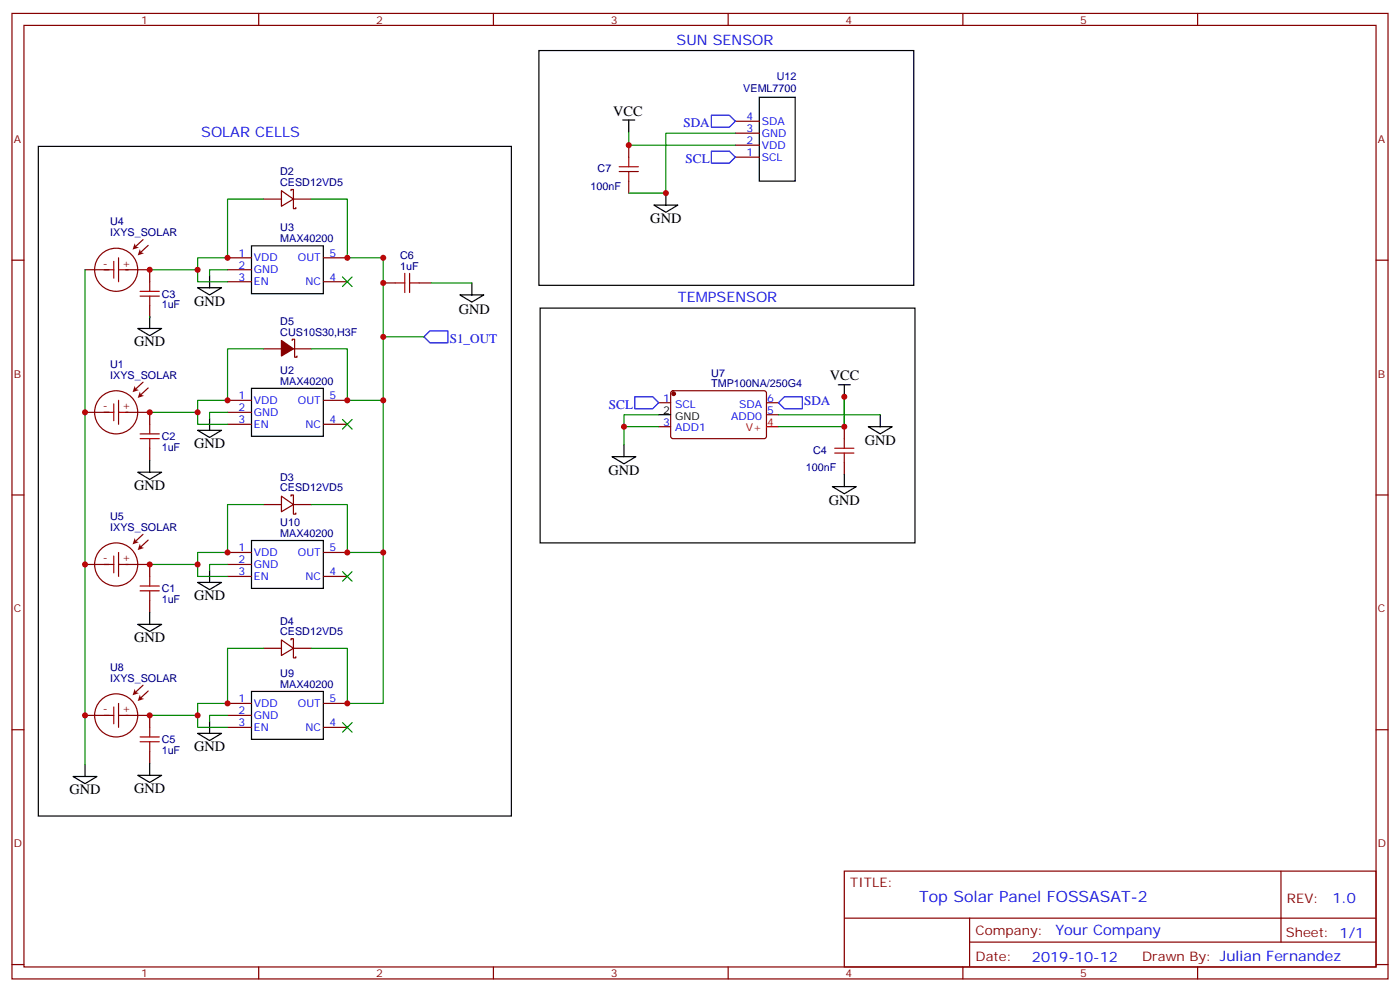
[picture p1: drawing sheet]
<svg xmlns="http://www.w3.org/2000/svg" width="412mm" height="292mm" viewBox="0 0 412 292" stroke-linecap="round" stroke-linejoin="round" font-family="sans-serif">
<path d="M158.7 14.9h110.5v69.1h-110.5zM223.7 28.6h10.5v24.7h-10.5zM11.3 43.1h139.3v197.2h-139.3zM159.1 90.7h110.4v69.2h-110.4zM74.1 203.6h21.1v14.1h-21.1z" fill="none" stroke="#000" stroke-width=".35"/>
<g fill="none" stroke="#870000" stroke-width=".35">
<path d="M3.5 4h405.4v284.3h-405.4zM7.1 7.5h398.2v277.3h-398.2zM76.2 4v3.5M145.3 4v3.5M214.5 4v3.5M283.6 4v3.5M352.8 4v3.5M216.6 35.7h7.1M216.6 39.2h7.1M185.2 42.8v3.5M185.2 53.3v3.6M216.6 42.8h7.1"/>
<path d="M216.6 46.3h7.1M3.5 76.6h3.6M405.3 76.6h3.6M112.9 83.3h3.5M123.5 83.3h3.5M3.5 145.8h3.6M405.3 145.8h3.6M3.5 214.9h3.6M25 210.7h7.1M37 210.7h7.1M67 207.2h7.1M67 210.7h7.1"/>
<path d="M67 214.2h7.1M95.2 207.2h7.1M95.2 214.2h7.1M405.3 214.9h3.6M248.7 256.5h156.6v28.3h-156.6zM377.3 256.6v20.8M248.7 270.4h156.5M285.6 277.4h119.6M285.6 270.4v14.1M3.5 284.1h3.6M76.2 284.8v3.5M145.3 284.8v3.5"/>
<path d="M214.5 284.8v3.5M283.6 284.8v3.5M352.8 284.8v3.5M405.3 284.1h3.6"/>
<circle cx="34.2" cy="210.7" r="6.4"/>
</g>
<path d="M182.4 50.5h5.6M182.4 49.1h5.6M185.2 46.3v2.8M185.2 50.5v2.8M116.4 83.3h2.8M119.2 80.5v5.6M120.6 83.3h2.9M120.6 80.5v5.6M30.7 210.7h2.8M33.5 208.2v4.9M34.9 210.7h2.8M34.9 207.2v7" fill="none" stroke="#a10000" stroke-width=".35"/>
<g fill="#870000" stroke="#870000" stroke-width=".35">
<path d="M41.4 205.6l2.2-2.1z"/>
<path d="M39.9 203.9l2.2-2.1z"/>
</g>
<g fill="#870000">
<path d="M41.2 204.6l.3 .9 .9 .3-1.8 .6z"/>
<path d="M39.7 202.9l.3 .9 .9 .3-1.8 .7z"/>
</g>
<path d="M30.7 79.4h2.8M33.5 77v4.9M34.9 79.4h2.8M34.9 75.9v7.1M41.3 85.8h5.6M41.3 87.2h5.6M44.1 83v2.8M44.1 87.2v2.8M41.3 217h5.6M41.3 218.4h5.6M44.1 214.2v2.8M44.1 218.4v2.9" fill="none" stroke="#a10000" stroke-width=".35"/>
<g fill="none" stroke="#870000" stroke-width=".35">
<path d="M25 79.4h7.1M37 79.4h7.1v3.6M44.1 90v3.6M44.1 210.7v3.5M44.1 221.3v3.5"/>
<circle cx="34.2" cy="79.4" r="6.4"/>
</g>
<g fill="#870000" stroke="#870000" stroke-width=".35">
<path d="M41.4 74.4l2.2-2.1z"/>
<path d="M39.9 72.7l2.2-2.1z"/>
</g>
<g fill="#870000">
<path d="M41.2 73.3l.3 1 .9 .3-1.8 .6z"/>
<path d="M39.7 71.6l.3 1 .9 .3-1.8 .6z"/>
</g>
<path d="M74.1 72.4h21.1v14.1h-21.1zM74.1 114.4h21.1v14.1h-21.1z" fill="none" stroke="#000" stroke-width=".35"/>
<g fill="none" stroke="#870000" stroke-width=".35">
<path d="M67 75.9h7.1M67 79.4h7.1M95.2 75.9h7.1M67 83h7.1M95.2 83h7.1M67 117.9h7.1M95.2 117.9h7.1M25 121.4h7.1M37 121.4h7.1M67 121.4h7.1M67 125h7.1M95.2 125h7.1"/>
<circle cx="34.2" cy="121.4" r="6.4"/>
</g>
<path d="M33.5 119v4.9M34.9 117.9v7.1M30.7 121.4h2.8M34.9 121.4h2.8" fill="none" stroke="#a10000" stroke-width=".35"/>
<g fill="#870000" stroke="#870000" stroke-width=".35">
<path d="M41.4 116.3l2.2-2.1z"/>
<path d="M39.9 114.6l2.2-2z"/>
</g>
<g fill="#870000">
<path d="M41.2 115.3l.3 1 .9 .3-1.8 .6z"/>
<path d="M39.7 113.6l.3 1 .9 .3-1.8 .6z"/>
</g>
<path d="M41.3 127.8h5.6M41.3 129.2h5.6M44.1 125v2.8M44.1 129.2v2.8M30.7 166.2h2.8M33.5 163.8v4.9M34.9 166.2h2.8M34.9 162.7v7.1M41.3 172.6h5.6M41.3 174h5.6M44.1 169.8v2.8M44.1 174v2.8" fill="none" stroke="#a10000" stroke-width=".35"/>
<g fill="none" stroke="#870000" stroke-width=".35">
<path d="M44.1 121.4v3.6M44.1 132v3.5M25 166.2h7.1M37 166.2h7.1v3.6M44.1 176.8v3.5"/>
<circle cx="34.2" cy="166.2" r="6.4"/>
</g>
<g fill="#870000" stroke="#870000" stroke-width=".35">
<path d="M41.4 161.1l2.2-2.1z"/>
<path d="M39.9 159.4l2.2-2z"/>
</g>
<g fill="#870000">
<path d="M41.2 160.1l.3 1 .9 .3-1.8 .6z"/>
<path d="M39.7 158.4l.3 1 .9 .3-1.8 .6z"/>
</g>
<g fill="none" stroke="#000" stroke-width=".35">
<path d="M183.4 35.3h3.6M185.2 35.3v3.6M196.1 56.9v3.5M192.6 60.4h7.1l-3.6 2.1zM40.6 96.7h7l-3.5 2.1zM44.1 93.2v3.5M58.2 84.7h7.1l-3.6 2.2zM61.7 81.2v3.5M135.5 86.9h7l-3.5 2.1zM139 83.3v3.6M246.9 113.3h3.6M248.7 113.3v3.5"/>
<path d="M40.6 139.1h7l-3.5 2.1zM44.1 135.5v3.6M58.2 126.7h7.1l-3.6 2.1zM61.7 123.2v3.5M180.3 134.5h7l-3.5 2.1zM183.8 131v3.5M194 122.1h3.6M248.7 139.8v3.5M255.8 125.7h7l-3.5 2.1zM259.3 122.1v3.6M74.1 159.2h21.1v14.1h-21.1zM245.2 143.3h7l-3.5 2.1z"/>
<path d="M58.2 171.5h7.1l-3.6 2.1zM61.7 168v3.5M40.6 183.9h7l-3.5 2.1zM44.1 180.3v3.6M58.2 216h7.1l-3.6 2.1zM61.7 212.4v3.6M21.5 228.7h7.1l-3.6 2.1zM25 225.1v3.6M40.6 228.3h7l-3.5 2.1zM44.1 224.8v3.5"/>
</g>
<g fill="none" stroke="#870000" stroke-width=".35">
<path d="M77.6 58.6h5.3M82.9 56.2l3.5 2.4-3.5 2.1zM85.7 56.2v-.4h.7v5.7h.7v-.4M86.4 58.6h5.3M77.6 102.7h5.3M86.1 100.3v-.4h.7v5.3h.7v-.4M86.4 102.7h5.3M194 118.6h3.6M197.8 115.3l.5-.2h27l.5 .7-.1 13-.6 .4-27.1-.1-.4-.6v-12.7zM225.8 118.6h3.5M194 125.7h3.6M225.8 122.1h3.5"/>
<path d="M248.7 125.7v3.5M248.7 136.2v3.6M77.6 148.6h5.3M82.9 146.1l3.5 2.5-3.5 2.1zM85.7 146.1v-.3h.7v5.6h.7v-.3M86.4 148.6h5.3M67 162.7h7.1M67 166.2h7.1M67 169.8h7.1M95.2 162.7h7.1M95.2 169.8h7.1M77.6 190.9h5.3"/>
<path d="M82.9 188.5l3.5 2.4-3.5 2.1zM85.7 188.5v-.4h.7v5.6h.7v-.3M86.4 190.9h5.3"/>
</g>
<path d="M245.9 133.4h5.6M245.9 132h5.6M248.7 129.2v2.8M248.7 133.4v2.8" fill="none" stroke="#a10000" stroke-width=".35"/>
<g fill="#870000" stroke="#870000" stroke-width=".35">
<path d="M82.9 100.3l3.5 2.4-3.5 2.1z"/>
<circle cx="198.4" cy="116" r=".53"/>
</g>
<path d="M225.8 125.7h3.5" fill="none" stroke="#f00" stroke-width=".35"/>
<path d="M209.5 33.9h5.3l1.8 1.8-1.8 1.8h-5.3zM209.5 44.5h5.3l1.8 1.8-1.8 1.7h-5.3zM126.6 97.4h5.3v3.6h-5.3l-1.7-1.8zM187 116.8h5.3l1.7 1.8-1.7 1.8h-5.3zM229.3 118.6l1.8-1.8h5.3v3.6h-5.3z" fill="none" stroke="#00f" stroke-width=".35"/>
<g fill="none" stroke="#008700" stroke-width=".35">
<path d="M185.2 38.9v3.9h31.4M216.6 39.2h-20.5v17.7h-10.9M77.6 58.6h-10.6v17.3h-8.8v7.1h8.8M91.7 58.6h10.6v17.3h10.6M25 79.4v145.7M44.1 79.4h14.1M67 79.4h-5.3v1.8M112.9 76.3v-.4v23.3h12M44.1 93.2v.4M112.9 99.2v63.5h-10.6v-14.1h-10.6M127 83.3h12M77.6 102.7h-10.6v15.2h-8.8v7.1h8.8"/>
<path d="M91.7 102.7h10.6v15.2h10.6M44.1 121.4h14.1M67 121.4h-5.3v1.8M183.8 125.7h10.2M194 122.1h-10.2v8.9M229.3 125.7h19.4v-8.9v8.9M229.3 122.1h30M77.6 148.6h-10.6v14.1h-8.8v7.1h8.8M44.1 166.2h14.1M67 166.2h-5.3v1.8M112.9 162.7v44.5h-10.6v-16.3h-10.6M77.6 190.9h-10.6v16.3h-8.8v7h8.8"/>
<path d="M44.1 210.7h14.1M67 210.7h-5.3v1.7"/>
</g>
<g fill="#c00">
<circle cx="183.8" cy="125.7" r=".88"/>
<circle cx="248.7" cy="116.8" r=".88"/>
<circle cx="112.9" cy="75.9" r=".88"/>
<circle cx="67" cy="75.9" r=".88"/>
<circle cx="102.3" cy="75.9" r=".88"/>
<circle cx="102.3" cy="117.9" r=".88"/>
<circle cx="67" cy="117.9" r=".88"/>
<circle cx="67" cy="162.7" r=".88"/>
<circle cx="102.3" cy="162.7" r=".88"/>
<circle cx="67" cy="207.2" r=".88"/>
<circle cx="102.3" cy="207.2" r=".88"/>
<circle cx="44.1" cy="210.7" r=".88"/>
<circle cx="25" cy="210.7" r=".88"/>
<circle cx="44.1" cy="166.2" r=".88"/>
<circle cx="25" cy="166.2" r=".88"/>
<circle cx="44.1" cy="121.4" r=".88"/>
<circle cx="25" cy="121.4" r=".88"/>
<circle cx="44.1" cy="79.4" r=".88"/>
<circle cx="112.9" cy="99.2" r=".88"/>
<circle cx="112.9" cy="83.3" r=".88"/>
<circle cx="196.1" cy="56.9" r=".88"/>
<circle cx="58.2" cy="210.7" r=".88"/>
<circle cx="58.2" cy="79.4" r=".88"/>
<circle cx="58.2" cy="166.2" r=".88"/>
<circle cx="58.2" cy="121.4" r=".88"/>
<circle cx="112.9" cy="162.7" r=".88"/>
<circle cx="112.9" cy="117.9" r=".88"/>
<circle cx="185.2" cy="42.8" r=".88"/>
<circle cx="248.7" cy="125.7" r=".88"/>
</g>
<g fill="#c00" stroke="#008700" stroke-width=".35">
<path d="M100.9 123.5l2.8 2.9zM103.7 123.5l-2.8 2.9z"/>
<path d="M100.9 81.6l2.8 2.8zM103.7 81.6l-2.8 2.8z"/>
<path d="M100.9 212.8l2.8 2.8zM103.7 212.8l-2.8 2.8z"/>
<path d="M100.9 168.3l2.8 2.9zM103.7 168.3l-2.8 2.9z"/>
</g>
<text font-size="4.6" fill="#00f" x="270.8" y="265.6">Top Solar Panel FOSSASAT-2</text>
<g font-size="4.2" fill="#00f">
<text x="199.3" y="13.2">SUN SENSOR</text>
<text x="59.3" y="40.2">SOLAR CELLS</text>
<text x="199.7" y="89.1">TEMPSENSOR</text>
<text x="392.5" y="265.8">1.0</text>
<text x="310.9" y="275.4">Your Company</text>
<text x="304" y="283.2">2019-10-12</text>
</g>
<g font-size="4.2">
<text x="180.6" y="34.2">VCC</text>
<text x="191.6" y="65.7">GND</text>
<text x="57.1" y="90">GND</text>
<text x="135.1" y="92.4">GND</text>
<text x="39.5" y="102">GND</text>
<text x="244.5" y="111.8">VCC</text>
<text x="254.7" y="131">GND</text>
<text x="57.1" y="132">GND</text>
<text x="179.2" y="139.8">GND</text>
<text x="39.5" y="144.4">GND</text>
<text x="244.1" y="148.6">GND</text>
<text x="57.1" y="176.8">GND</text>
<text x="39.5" y="189.2">GND</text>
<text x="57.1" y="221.3">GND</text>
<text x="20.5" y="234">GND</text>
<text x="39.5" y="233.6">GND</text>
</g>
<g font-size="3.9" fill="#00f">
<text x="201.3" y="37.5">SDA</text>
<text x="202" y="48">SCL</text>
<text x="132.5" y="101">S1_OUT</text>
<text x="236.9" y="119.3">SDA</text>
<text x="179.4" y="120.4">SCL</text>
</g>
<g font-size="3.9" fill="#800">
<text x="250.5" y="261.1">TITLE:</text>
<text x="379.1" y="265.8">REV:</text>
<text x="287.4" y="275.3">Company:</text>
<text x="378.7" y="275.9">Sheet: 1/1</text>
<text x="287.4" y="283">Date:</text>
<text x="336.4" y="283.1">Drawn By: Julian Fernandez</text>
</g>
<g font-size="3.2" fill="#800">
<text x="41.6" y="6.9">1</text>
<text x="110.8" y="6.9">2</text>
<text x="179.9" y="6.9">3</text>
<text x="249.1" y="6.9">4</text>
<text x="318.2" y="6.9">5</text>
<text x="4.1" y="42.1">A</text>
<text x="405.9" y="42.1">A</text>
<text x="30.3" y="78.5">-</text>
<text x="36" y="78.5">+</text>
<text x="4.1" y="111.2">B</text>
<text x="405.9" y="111.2">B</text>
<text x="30.3" y="120.5">-</text>
<text x="36" y="120.5">+</text>
<text x="30.3" y="165.3">-</text>
<text x="36" y="165.3">+</text>
<text x="4.1" y="180.3">C</text>
<text x="405.9" y="180.3">C</text>
<text x="30.3" y="209.8">-</text>
<text x="36" y="209.8">+</text>
<text x="4.1" y="249.5">D</text>
<text x="405.9" y="249.5">D</text>
<text x="41.6" y="287.8">1</text>
<text x="110.8" y="287.8">2</text>
<text x="179.9" y="287.8">3</text>
<text x="249.1" y="287.8">4</text>
<text x="318.2" y="287.8">5</text>
</g>
<g font-size="3.2" fill="#000080">
<text x="228.8" y="23.5">U12</text>
<text x="219" y="27">VEML7700</text>
<text x="82.5" y="51.6">D2</text>
<text x="176" y="50.7">C7</text>
<text x="82.5" y="54.8">CESD12VD5</text>
<text x="173.9" y="55.9">100nF</text>
<text x="32.5" y="69.5">IXYS_SOLAR</text>
<text x="32.5" y="66.3">U4</text>
<text x="82.6" y="71.3">MAX40200</text>
<text x="82.6" y="68.2">U3</text>
<text x="117.8" y="76.3">C6</text>
<text x="117.8" y="79.4">1uF</text>
<text x="47.6" y="87.6">C3</text>
<text x="47.6" y="90.8">1uF</text>
<text x="82.6" y="95.7">D5</text>
<text x="82.6" y="98.8">CUS10S30,H3F</text>
<text x="32.5" y="111.5">IXYS_SOLAR</text>
<text x="32.5" y="108.3">U1</text>
<text x="82.6" y="113.3">MAX40200</text>
<text x="82.6" y="110.1">U2</text>
<text x="209.5" y="110.9">U7</text>
<text x="209.5" y="114">TMP100NA/250G4</text>
<text x="47.6" y="129.6">C2</text>
<text x="47.6" y="132.8">1uF</text>
<text x="239.5" y="133.6">C4</text>
<text x="82.5" y="141.6">D3</text>
<text x="237.4" y="138.8">100nF</text>
<text x="82.5" y="144.7">CESD12VD5</text>
<text x="32.5" y="153.1">U5</text>
<text x="82.6" y="154.9">U10</text>
<text x="32.5" y="156.3">IXYS_SOLAR</text>
<text x="82.6" y="158.1">MAX40200</text>
<text x="47.6" y="177.6">1uF</text>
<text x="47.6" y="174.4">C1</text>
<text x="82.5" y="183.9">D4</text>
<text x="82.5" y="187">CESD12VD5</text>
<text x="32.5" y="197.6">U8</text>
<text x="32.5" y="200.7">IXYS_SOLAR</text>
<text x="82.6" y="202.6">MAX40200</text>
<text x="82.6" y="199.4">U9</text>
<text x="47.6" y="218.9">C5</text>
<text x="47.6" y="222">1uF</text>
</g>
<g font-size="3.2" fill="#00f">
<text x="219.9" y="35.3">4</text>
<text x="219.9" y="38.9">3</text>
<text x="224.4" y="36.8">SDA</text>
<text x="224.4" y="40.3">GND</text>
<text x="219.9" y="42.4">2</text>
<text x="219.9" y="45.9">1</text>
<text x="224.4" y="43.8">VDD</text>
<text x="224.4" y="47.3">SCL</text>
<text x="70.3" y="75.6">1</text>
<text x="74.8" y="77">VDD</text>
<text x="87.8" y="77">OUT</text>
<text x="97" y="75.6">5</text>
<text x="70.3" y="79.1">2</text>
<text x="70.3" y="82.6">3</text>
<text x="74.8" y="80.5">GND</text>
<text x="97" y="82.6">4</text>
<text x="74.8" y="84">EN</text>
<text x="90" y="84">NC</text>
<text x="70.3" y="117.5">1</text>
<text x="74.8" y="119">VDD</text>
<text x="87.8" y="119">OUT</text>
<text x="97" y="117.5">5</text>
<text x="195.4" y="118.3">1</text>
<text x="226" y="118.3">6</text>
<text x="70.3" y="121.1">2</text>
<text x="70.3" y="124.6">3</text>
<text x="74.8" y="122.5">GND</text>
<text x="97" y="124.6">4</text>
<text x="195.4" y="125.3">3</text>
<text x="198.9" y="120">SCL</text>
<text x="215.4" y="123.5">ADD0</text>
<text x="217.7" y="120">SDA</text>
<text x="226" y="121.8">5</text>
<text x="74.8" y="126">EN</text>
<text x="90" y="126">NC</text>
<text x="198.9" y="127.1">ADD1</text>
<text x="70.3" y="162.3">1</text>
<text x="70.3" y="165.9">2</text>
<text x="74.8" y="163.8">VDD</text>
<text x="74.8" y="167.3">GND</text>
<text x="87.8" y="163.8">OUT</text>
<text x="97" y="162.3">5</text>
<text x="70.3" y="169.4">3</text>
<text x="74.8" y="170.8">EN</text>
<text x="90" y="170.8">NC</text>
<text x="97" y="169.4">4</text>
<text x="70.3" y="206.8">1</text>
<text x="74.8" y="208.2">VDD</text>
<text x="87.8" y="208.2">OUT</text>
<text x="97" y="206.8">5</text>
<text x="70.3" y="210.3">2</text>
<text x="70.3" y="213.9">3</text>
<text x="74.8" y="211.7">GND</text>
<text x="74.8" y="215.3">EN</text>
<text x="90" y="215.3">NC</text>
<text x="97" y="213.9">4</text>
</g>
<g font-size="3.2">
<text x="195.4" y="121.8">2</text>
<text x="198.9" y="123.5">GND</text>
</g>
<g font-size="3.2" fill="#f00">
<text x="226" y="125.3">4</text>
<text x="219.7" y="127.1">V+</text>
</g>
</svg>
